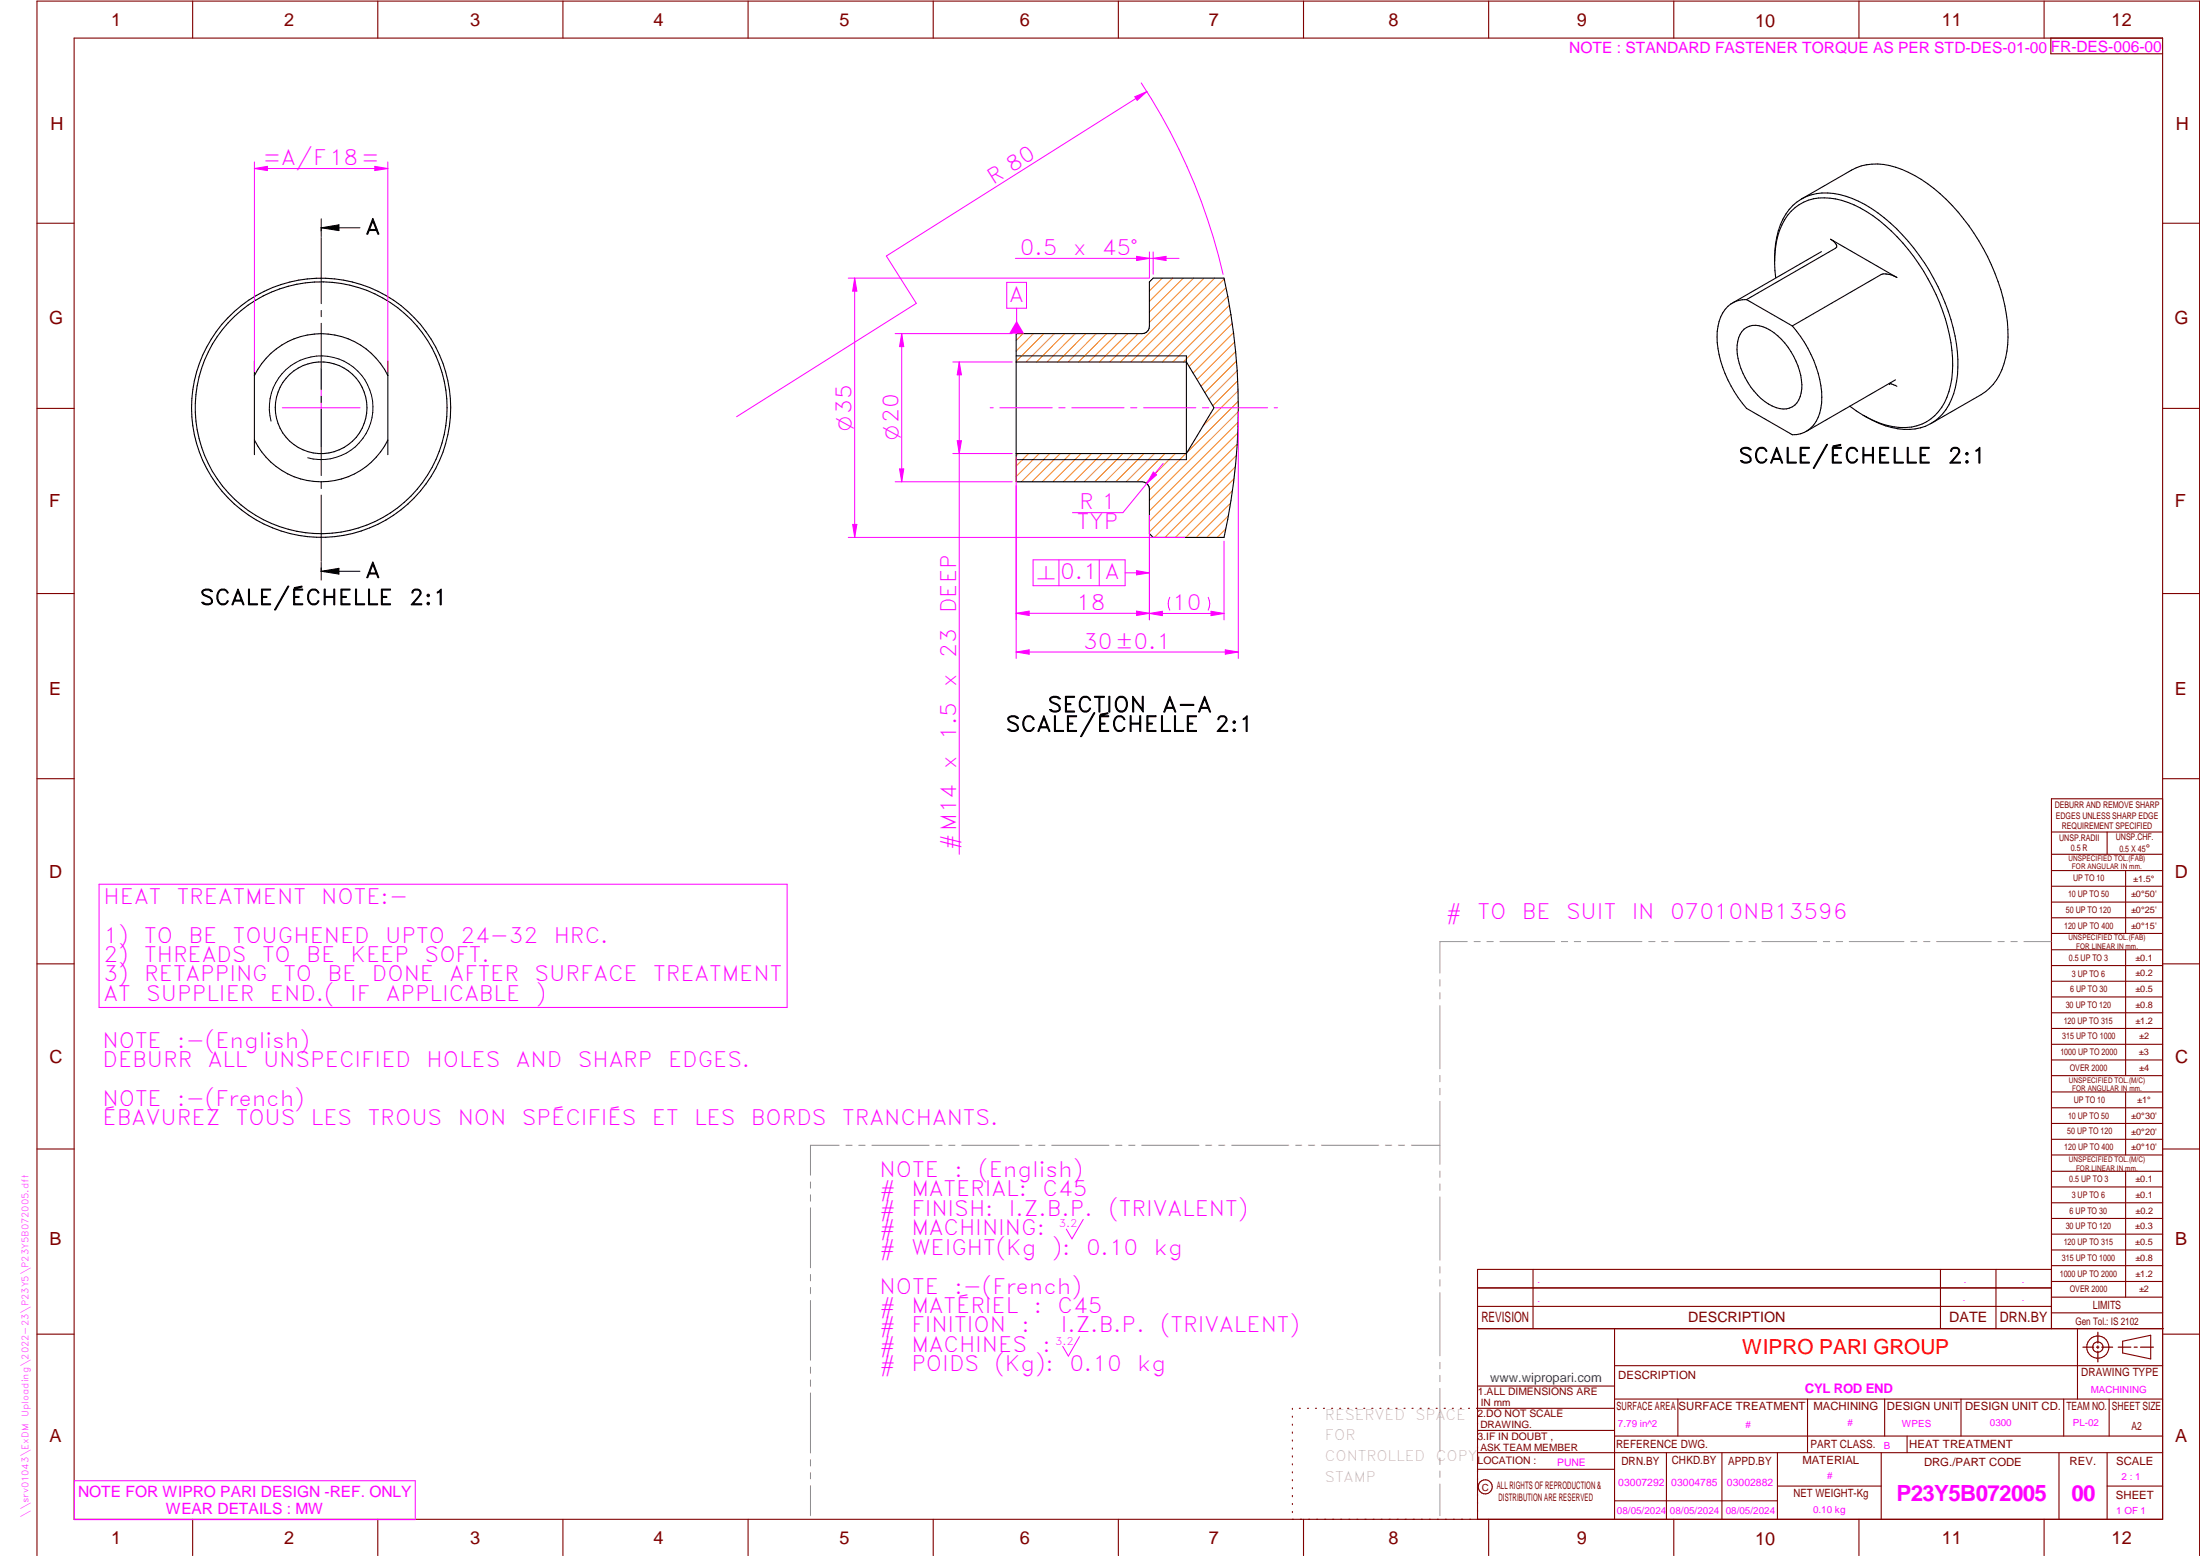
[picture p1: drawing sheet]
<svg xmlns="http://www.w3.org/2000/svg" width="594mm" height="420mm" viewBox="0 0 594 420" stroke-linecap="round" stroke-linejoin="round" font-family="sans-serif">
<g fill="none" stroke="#800000" stroke-width=".3">
<path d="M20 10.3h564v400h-564zM52 .3v10M102 .3v10M152 .3v10M202 .3v10M252 .3v10M302 .3v10M352 .3v10M402 .3v10M452 .3v10M502 .3v10M552 .3v10"/>
<path d="M553.8 10.3v4.2h30.2M10 60.3h10M584 60.3h10M10 110.3h10M584 110.3h10M10 160.3h10M584 160.3h10M10 210.3h10M584 215.7h-30v143.1M584 210.3h10M554 224.7h30M554 230.7h30"/>
<path d="M554 235.1h30M554 239.3h30M569 224.7v6M574 235.1v17M554 243.6h30M554 247.8h30M554 252.1h30M554 256.5h30M574 256.5v33.9M10 260.3h10M554 260.7h30M554 265h30"/>
<path d="M554 269.2h30M554 273.5h30M554 277.7h30M584 260.3h10M554 282h30M554 286.2h30M554 290.4h30M554 294.9h30M554 299.1h30M574 294.9v17M10 310.3h10M554 303.4h30"/>
<path d="M554 307.6h30M554 311.9h30M554 316.3h30M574 316.3v34M584 310.3h10M554 320.5h30M554 324.8h30M554 329h30M554 333.2h30M554 337.5h30M399 358.8h185.2M399 352.8h155"/>
<path d="M399 347.8h155M414 342.8v16M436 358.8v51.5M524 342.8v16M539 342.8v16M554 341.8h30M554 346h30M554 350.3h30M554 354.5h30M554 342.8h-155v67.5M561 358.8v19M10 360.3h10"/>
<path d="M399 374.3h37M436 377.8h148M453.1 377.8v10M488.1 377.8v14.5M508.9 377.8v10M529.5 377.8v10M557.3 377.8v10M569.5 377.8v10M573.2 362.2l7.6-1.6v6.3l-7.6-1.6zM584 368.8h-148M584 360.3h10M349 380.3v.3"/>
<path d="M349 382.4v.3M349 384.6v.3M349 386.7v.3M349 388.8v.3M349 391v.3M349 393.1v.3M349 395.3v.3M349 397.4v.3M349 399.5v.3M350.9 380.3h.2M353.1 380.3h.2M355.2 380.3h.3"/>
<path d="M357.4 380.3h.3M359.6 380.3h.3M361.7 380.3h.3M363.9 380.3h.3M366.1 380.3h.3M368.3 380.3h.2M370.4 380.3h.3M372.6 380.3h.3M374.8 380.3h.3M376.9 380.3h.4M379.1 380.3h.3M381.3 380.3h.3"/>
<path d="M383.4 380.3h.4M385.6 380.3h.3M387.8 380.3h.3M390 380.3h.3M392.2 380.3h.3M394.3 380.3h.3M396.5 380.3h.3M398.7 380.3h37.3M399 396.7h37M399 392.3h185M399 386.2h37M436 387.8h148"/>
<path d="M450 392.3v18M465 392.3v18M480 392.3v18M508 392.3v18M515 387.8v4.5M556 392.3v18M569 392.3v18M52 410.3v9.7M102 410.3v9.7M152 410.3v9.7M202 410.3v9.7M252 410.3v9.7"/>
<path d="M302 410.3v9.7M349 401.7v.3M349 403.8v.4M349 406v.3M349 408.1v.3M352 410.3v9.7M402 410.3v9.7M436 405.3h44M452 410.3v9.7M480 401.3h28M502 410.3v9.7M552 410.3v9.7"/>
<path d="M569 401.3h15M10 420v-419.7h584v419.7"/>
<circle cx="566.5" cy="363.7" r="1.39"/>
<circle cx="566.5" cy="363.8" r="3"/>
<circle cx="401.1" cy="401.5" r="1.9"/>
</g>
<g fill="none" stroke="#f0f" stroke-width=".27">
<path d="M86.7 99.6v21M76.2 110.1h21M267.4 110.1h.8M270 110.1h14.1M285.9 110.1h1.7M289.4 110.1h14.1M305.3 110.1h1.7M308.8 110.1h14.1M324.7 110.1h1.7M328.2 110.1h14.1M334.4 111.2v66.6M344.1 110.1h.9"/>
<path d="M274.4 123.5v54.3M274.4 176.1l3.5-.6v1.2zM292.5 329.3l-3 5.2-1.6-2.6M291.5 360.9l-3 5.3-1.5-2.6M20.1 399.8h92v10.5h-92z"/>
</g>
<g fill="none" stroke="#949494" stroke-width=".27">
<path d="M396.2 254.3h-7.4v8.5M398.1 254.3h1.6M401.5 254.3h1.8M405 254.3h14.8M421.6 254.3h1.7M425.1 254.3h1.7M428.6 254.3h14.8M445.2 254.3h1.7M448.7 254.3h1.7M452.2 254.3h14.8M468.8 254.3h1.7M472.3 254.3h1.7"/>
<path d="M475.8 254.3h14.8M492.4 254.3h1.7M495.8 254.3h1.8M499.4 254.3h14.7M516 254.3h1.6M519.4 254.3h1.8M522.9 254.3h14.8M539.5 254.3h1.7M543 254.3h1.7M546.5 254.3h7.4M388.8 264.5v1.8M388.8 268.1v1.6"/>
<path d="M388.8 271.6v17M388.8 290.4v1.7M388.8 293.9v1.7M388.8 297.4v17M218.9 319.2v1.6M226.6 309.2h-7.7v8.1M228.4 309.2h1.7M231.9 309.2h1.7M235.4 309.2h15.5M252.7 309.2h1.7M256.2 309.2h1.7M259.7 309.2h15.5"/>
<path d="M277 309.2h1.7M280.5 309.2h1.7M284 309.2h15.5M301.2 309.2h1.8M304.8 309.2h1.7M308.3 309.2h15.5M325.5 309.2h1.7M329.1 309.2h1.6M332.6 309.2h15.4M349.8 309.2h1.7M353.3 309.2h1.7M356.8 309.2h15.5"/>
<path d="M374.1 309.2h1.7M377.6 309.2h1.7M381.1 309.2h7.7M388.8 316.2v1.7M388.8 319.7v1.7M218.9 322.6v1.8M218.9 326.1v16.2M388.8 323.2v17.1M218.9 344.1v1.8M218.9 347.6v1.7M218.9 351.2v16.1M388.8 342.1v1.6"/>
<path d="M388.8 345.6v1.7M388.8 349v17.1M218.9 369.1v1.7M218.9 372.6v1.8M218.9 376.1v16.2M388.8 367.9v1.7M388.8 371.4v1.7M388.8 374.9v17M218.9 394.1v1.8M218.9 397.6v1.7M388.8 393.7v1.7M388.8 397.2v1.7"/>
<path d="M218.9 401.2v8.1M388.8 400.7v8.6"/>
</g>
<path d="M566.5 359.7v3M562.5 363.8h2.9M566.1 363.8h.7M566.5 363.4v.7M566.5 364.9v2.8M567.6 363.8h2.9M572 363.8h3.4M576.3 363.8h.8M578 363.8h3.5" fill="none" stroke="#800000" stroke-width=".34"/>
<g fill="none" stroke="#000" stroke-width=".3">
<path d="M68.7 97.5v25.3M104.7 97.5v25.3M274.4 97.7h46l7.4 12.4-7.4 12.4h-46M274.4 90.1h34a1.97 1.97 0 0 0 2-2v-12l1-1h19.1a161 161 0 0 1 0 70h-19.1l-1-1v-12a2.03 2.03 0 0 0-2-2h-34zM320.4 96.1v28M104.7 118.8a20 20 0 0 1-18 11.3 20 20 0 0 1-18-11.3M104.7 101.4a20 20 0 0 0-18-11.3 20 20 0 0 0-18 11.3"/>
<circle cx="86.7" cy="110.1" r="35"/>
<circle cx="86.7" cy="110.1" r="12.4"/>
<circle cx="86.7" cy="110.1" r="34"/>
</g>
<g fill="none" stroke="#000" stroke-width=".27">
<path d="M86.7 59.1v4.8M86.7 64.1v17.9M86.7 61.5h10.5M86.7 61.5l4.8-.8v1.6zM86.7 83.8v1.7M86.7 87.3v17.9M274.4 96.1h46M73.2 113.7a14 14 0 0 1 12.3-17.5 14 14 0 0 1 15.1 15.1 14 14 0 0 1-17.5 12.3M86.7 107v1.7M86.7 110.5v17.9M86.7 130.2v1.7M86.7 133.7v17.9"/>
<path d="M274.4 124.1h46M86.7 154.3l4.8-.8v1.5zM86.7 151.8v4.8M86.7 154.3h10.5"/>
</g>
<path d="M86.7 61.5l4.8-.8v1.6zM86.7 154.3l4.8-.8v1.5z" fill="#000"/>
<g fill="none" stroke="#ff8000" stroke-width=".27">
<path d="M313.9 75.1l-3.5 3.5M316.7 75.1l-6.3 6.3M319.5 75.1l-9.1 9.1M322.3 75.1l-11.9 11.9M325.2 75.1l-22.7 22.6M328 75.1l-22.6 22.6M330.6 75.4l-22.4 22.3M331 77.7l-20 20M276.2 90.1l-1.8 1.8M279.1 90.1l-4.7 4.7M281.9 90.1l-7.5 7.5M284.7 90.1l-7.6 7.6"/>
<path d="M287.5 90.1l-7.6 7.6M290.4 90.1l-7.7 7.6M293.2 90.1l-7.6 7.6M296 90.1l-7.6 7.6M298.9 90.1l-7.7 7.6M301.7 90.1l-7.7 7.6M304.5 90.1l-7.6 7.6M307.3 90.1l-7.6 7.6M331.5 80.1l-17.6 17.6M332 82.4l-15.3 15.3M332.4 84.9l-12.9 12.8M332.7 87.3l-11.6 11.6"/>
<path d="M333.1 89.8l-10.9 10.9M333.4 92.3l-10.1 10.2M333.7 94.9l-9.4 9.4M333.9 97.5l-8.5 8.5M334 100.2l-7.6 7.6M334.1 119.9l-23.7 23.7M334.2 102.8l-6.7 6.8M334.2 117l-23.8 23.8M334.3 105.5l-9.4 9.4M334.3 114l-23.9 24M334.4 108.3l-13.7 13.7M334.4 111.2l-24 23.9"/>
<path d="M274.9 122.5l-.5 .6M277.8 122.5l-3.4 3.4M280.6 122.5l-6.2 6.2M283.5 122.5l-7.7 7.6M286.3 122.5l-7.7 7.6M289.1 122.5l-7.6 7.6M291.9 122.5l-7.6 7.6M294.8 122.5l-7.7 7.6M297.6 122.5l-7.6 7.6M300.4 122.5l-7.6 7.6M303.2 122.5l-7.6 7.6M306.1 122.5l-7.7 7.6"/>
<path d="M308.9 122.5l-7.6 7.6M311.7 122.5l-7.6 7.6M314.6 122.5l-7.6 7.6M317.4 122.5l-8 7.9M320.2 122.5l-9.8 9.8M331.7 139.3l-5.8 5.8M332.3 135.8l-9.3 9.3M332.8 132.5l-12.6 12.6M333.2 129.3l-15.8 15.8M333.6 126.1l-19 19M333.9 123l-22.2 22.1M331 142.8l-2.3 2.3"/>
</g>
<path d="M274.4 176.1l3.5-.6v1.2z" fill="#f0f"/>
<path d="M330.9 175.5l3.5 .6-3.5 .6z" fill="none" stroke="#f0f" stroke-width=".27"/>
<path d="M330.9 175.5l3.5 .6-3.5 .6z" fill="#f0f"/>
<path d="M274.4 131.1v36.2M310.4 139.1v28.2M274.4 176.1h60M274.4 165.6l3.5-.6v1.2z" fill="none" stroke="#f0f" stroke-width=".27"/>
<path d="M274.4 165.6l3.5-.6v1.2z" fill="#f0f"/>
<path d="M306.9 165l3.5 .6-3.5 .6z" fill="none" stroke="#f0f" stroke-width=".27"/>
<path d="M306.9 165l3.5 .6-3.5 .6z" fill="#f0f"/>
<path d="M311.4 127.5l.9 .7-2.6 2.4zM314.1 125.1l-10.9 13.3h-13.6M274.4 165.6h36" fill="none" stroke="#f0f" stroke-width=".27"/>
<path d="M311.4 127.5l.9 .7-2.6 2.4z" fill="#f0f"/>
<path d="M257.3 97.7h16M259 97.7l.6 3.5h-1.1zM257.3 122.5h16" fill="none" stroke="#f0f" stroke-width=".27"/>
<path d="M259 97.7l.6 3.5h-1.1z" fill="#f0f"/>
<path d="M258.5 119h1.1l-.6 3.5z" fill="none" stroke="#f0f" stroke-width=".27"/>
<path d="M258.5 119h1.1l-.6 3.5z" fill="#f0f"/>
<path d="M241.7 90.1h31.6M259 97.7v133M241.7 130.1h31.6M242.9 126.6h1.1l-.5 3.5z" fill="none" stroke="#f0f" stroke-width=".27"/>
<path d="M242.9 126.6h1.1l-.5 3.5z" fill="#f0f"/>
<path d="M243.5 90.1l.5 3.5h-1.1z" fill="none" stroke="#f0f" stroke-width=".27"/>
<path d="M243.5 90.1l.5 3.5h-1.1z" fill="#f0f"/>
<path d="M229.1 75.1h81.2M230.8 75.1l.6 3.5h-1.2zM243.5 90.1v40M229.1 145.1h90.8" fill="none" stroke="#f0f" stroke-width=".27"/>
<path d="M230.8 75.1l.6 3.5h-1.2z" fill="#f0f"/>
<path d="M230.2 141.6h1.2l-.6 3.5z" fill="none" stroke="#f0f" stroke-width=".27"/>
<path d="M230.2 141.6h1.2l-.6 3.5z" fill="#f0f"/>
<path d="M230.8 75.1v70M274.5 83.2v6.9" fill="none" stroke="#f0f" stroke-width=".27"/>
<path d="M274.5 86.6l2.1 3.5h-4.1z" fill="#f0f"/>
<path d="M271.9 76.2h5.3v7h-5.3zM303.8 154.7h6.6" fill="none" stroke="#f0f" stroke-width=".27"/>
<path d="M306.9 154.1l3.5 .6-3.5 .5z" fill="#f0f"/>
<path d="M68.7 43.7v56.6M68.7 45.5l3.5-.6v1.2zM104.7 43.7v56.6M279 151.2h24.8v7h-24.8zM286 151.2v7M296.8 151.2v7M306.9 154.1l3.5 .6-3.5 .5z" fill="none" stroke="#f0f" stroke-width=".27"/>
<g fill="none" stroke="#000" stroke-width=".3">
<path d="M486.5 53.7a14.7 14.7 0 0 0-6.7 10.3l-.3 1.8-.3 4.8M486.5 53.7a15.3 15.3 0 0 1 13.7-.1 45.4 45.4 0 0 1 19.5 17.4 52.1 52.1 0 0 1 9 28.1 18.9 18.9 0 0 1-5.2 13.7 14 14 0 0 1-14.4 2.2l-3.4-1.5-2.4-1.3M486.5 53.7l13.5-7.8a15.4 15.4 0 0 1 13.6-.1 44.8 44.8 0 0 1 19.5 17.2 52.6 52.6 0 0 1 9.1 28 20.5 20.5 0 0 1-3.9 12.8l-2.1 1.9-1.2 .9-13.5 7.7M479.5 75.1a23.4 23.4 0 0 1 3.2-17 12.5 12.5 0 0 1 13-4.4 32.9 32.9 0 0 1 16.6 10.2 54.1 54.1 0 0 1 15 32.7 22.4 22.4 0 0 1-3 13.4 12.2 12.2 0 0 1-12.8 5.3 26.9 26.9 0 0 1-12-5.6M491.9 67.9l-24.1 13.9M471 88.9a5.9 5.9 0 0 1 7.1 .3 19.2 19.2 0 0 1 8.4 15.9 5.1 5.1 0 0 1-5 5.3 13.5 13.5 0 0 1-9.5-7.1 15.3 15.3 0 0 1-2.5-12.2l.9-1.6zM471.6 80.9l24.2-14.1a1.65 1.65 0 0 0-1.1-1.9l-.4-.3 17.9 10.3a5.8 5.8 0 0 0-4.2-.8l-24 13.9M471.6 80.9a7.3 7.3 0 0 0-7.4 5.9 23.5 23.5 0 0 0 2.4 15.8l.8 1.6a33 33 0 0 0 4.2 6.1l12.4 7.1a7.7 7.7 0 0 0 7.7-7.2 26.6 26.6 0 0 0-4.5-17.8l-3.2-4.4M471.6 80.9l12.4 7.1M510.2 103.5h.1M510.3 103.5l1.9 .8M510.3 103.5h.1"/>
<path d="M511.8 102.6l-24 13.9"/>
</g>
<path d="M68.7 45.5l3.5-.6v1.2z" fill="#f0f"/>
<path d="M101.2 44.9l3.5 .6-3.5 .6z" fill="none" stroke="#f0f" stroke-width=".27"/>
<path d="M101.2 44.9l3.5 .6-3.5 .6z" fill="#f0f"/>
<path d="M68.7 45.5h36M306.9 69.2l3.5 .6-3.5 .6zM310.4 68v7.1M311.4 68v6" fill="none" stroke="#f0f" stroke-width=".27"/>
<path d="M306.9 69.2l3.5 .6-3.5 .6z" fill="#f0f"/>
<path d="M311.4 69.8l3.5-.6v1.2z" fill="none" stroke="#f0f" stroke-width=".27"/>
<path d="M311.4 69.8l3.5-.6v1.2z" fill="#f0f"/>
<path d="M274.2 69.8h44.2M310.4 145.2v22.2M330.5 146.1v21.3M310.4 165.7l3.5-.6v1.1zM315.9 161.3a3.8 3.8 0 0 0 0 3.5M326.3 161.3a3.8 3.8 0 0 1 0 3.5" fill="none" stroke="#f0f" stroke-width=".27"/>
<path d="M310.4 165.7l3.5-.6v1.1z" fill="#f0f"/>
<path d="M327 165.1l3.5 .6-3.5 .5z" fill="none" stroke="#f0f" stroke-width=".27"/>
<path d="M327 165.1l3.5 .6-3.5 .5z" fill="#f0f"/>
<path d="M306.4 26.1l3.3-1.4-2.6 2.4zM308.2 22.4a159.6 159.6 0 0 1 22.1 51.7M309.7 24.7l-70.4 44.4 8.1 12.8-48.5 30.6M310.4 165.7h20.1M26.7 238.8h185.8v33.2h-185.8z" fill="none" stroke="#f0f" stroke-width=".27"/>
<path d="M306.4 26.1l3.3-1.4-2.6 2.4z" fill="#f0f"/>
<g font-size="6" fill="#f0f">
<text x="512.1" y="405.2">P23Y5B072005</text>
<text x="559.4" y="405.2">00</text>
</g>
<g font-size="5.7" fill="#f0f">
<text x="71" y="44.6">=A/F18=</text>
<text x="268.2" y="49.9" transform="rotate(-32 268.2 49.9)">R 80</text>
<text x="275.4" y="68.9">0.5</text>
<text x="289.8" y="68.9">x</text>
<text x="297.5" y="68.9">45°</text>
<text x="272.5" y="81.5">A</text>
<text x="291.4" y="137.5">R 1</text>
<text x="290.8" y="142.8">TYP</text>
<text x="286.3" y="156.4">0.1 A</text>
<text x="258.2" y="165.6" transform="rotate(-90 258.2 165.6)">DEEP</text>
<text x="290.6" y="164.7">18</text>
<text x="316.5" y="164.8">10</text>
<text x="258.2" y="177.6" transform="rotate(-90 258.2 177.6)">23</text>
<text x="292.5" y="175.2">30±0.1</text>
<text x="258.2" y="185.4" transform="rotate(-90 258.2 185.4)">x</text>
<text x="258.2" y="199.8" transform="rotate(-90 258.2 199.8)">1.5</text>
<text x="258.2" y="207.6" transform="rotate(-90 258.2 207.6)">x</text>
<text x="258.2" y="229.4" transform="rotate(-90 258.2 229.4)">#M14</text>
<text x="28" y="244">HEAT</text>
<text x="47.7" y="244">TREATMENT</text>
<text x="86.8" y="244">NOTE:-</text>
<text x="390.4" y="248.3">#</text>
<text x="399" y="248.3">TO</text>
<text x="410.9" y="248.3">BE</text>
<text x="422.9" y="248.3">SUIT</text>
<text x="440.6" y="248.3">IN</text>
<text x="451" y="248.3">07010NB13596</text>
<text x="28" y="254.5">1)</text>
<text x="38.9" y="254.5">TO</text>
<text x="50.9" y="254.5">BE</text>
<text x="62.9" y="254.5">TOUGHENED</text>
<text x="104" y="254.5">UPTO</text>
<text x="124.4" y="254.5">24-32</text>
<text x="149.5" y="254.5">HRC.</text>
<text x="28" y="259.8">2)</text>
<text x="38.9" y="259.8">THREADS</text>
<text x="70.8" y="259.8">TO</text>
<text x="82.7" y="259.8">BE</text>
<text x="94.7" y="259.8">KEEP</text>
<text x="114.7" y="259.8">SOFT.</text>
<text x="28" y="265">3)</text>
<text x="38.9" y="265">RETAPPING</text>
<text x="76.5" y="265">TO</text>
<text x="88.4" y="265">BE</text>
<text x="100.4" y="265">DONE</text>
<text x="121.4" y="265">AFTER</text>
<text x="144.4" y="265">SURFACE</text>
<text x="176.4" y="265">TREATMENT</text>
<text x="28" y="270.3">AT</text>
<text x="39.5" y="270.3">SUPPLIER</text>
<text x="72.9" y="270.3">END.(</text>
<text x="94.5" y="270.3">IF</text>
<text x="104.2" y="270.3">APPLICABLE</text>
<text x="144.7" y="270.3">)</text>
<text x="27.7" y="282.9">NOTE</text>
<text x="47.9" y="282.9">:-(English)</text>
<text x="27.7" y="288.1">DEBURR</text>
<text x="56.1" y="288.1">ALL</text>
<text x="71" y="288.1">UNSPECIFIED</text>
<text x="115.2" y="288.1">HOLES</text>
<text x="139.3" y="288.1">AND</text>
<text x="156" y="288.1">SHARP</text>
<text x="180.4" y="288.1">EDGES.</text>
<text x="27.7" y="298.6">NOTE</text>
<text x="47.9" y="298.6">:-(French)</text>
<text x="27.7" y="303.9">ÉBAVUREZ</text>
<text x="63.7" y="303.9">TOUS</text>
<text x="84" y="303.9">LES</text>
<text x="99.3" y="303.9">TROUS</text>
<text x="123.6" y="303.9">NON</text>
<text x="141" y="303.9">SPÉCIFIÉS</text>
<text x="176" y="303.9">ET</text>
<text x="187.4" y="303.9">LES</text>
<text x="202.8" y="303.9">BORDS</text>
<text x="227.4" y="303.9">TRANCHANTS.</text>
<text x="237.5" y="317.8">NOTE</text>
<text x="257.7" y="317.8">:</text>
<text x="264.1" y="317.8">(English)</text>
<text x="237.5" y="323">#</text>
<text x="246.1" y="323">MATERIAL:</text>
<text x="281.5" y="323">C45</text>
<text x="237.5" y="328.3">#</text>
<text x="246.1" y="328.3">FINISH:</text>
<text x="272.4" y="328.3">I.Z.B.P.</text>
<text x="299.3" y="328.3">(TRIVALENT)</text>
<text x="237.5" y="333.5">#</text>
<text x="246.1" y="333.5">MACHINING:</text>
<text x="237.5" y="338.8">#</text>
<text x="246.1" y="338.8">WEIGHT(Kg</text>
<text x="284" y="338.8">):</text>
<text x="293.3" y="338.8">0.10</text>
<text x="311.6" y="338.8">kg</text>
<text x="237.5" y="349.3">NOTE</text>
<text x="257.7" y="349.3">:-(French)</text>
<text x="237.5" y="354.5">#</text>
<text x="237.5" y="359.8">#</text>
<text x="246.1" y="354.5">MATÉRIEL</text>
<text x="246.1" y="359.8">FINITION</text>
<text x="275.8" y="359.8">:</text>
<text x="279.2" y="354.5">:</text>
<text x="285.6" y="354.5">C45</text>
<text x="286.4" y="359.8">I.Z.B.P.</text>
<text x="313.3" y="359.8">(TRIVALENT)</text>
<text x="237.5" y="365">#</text>
<text x="246.1" y="365">MACHINES</text>
<text x="281.5" y="365">:</text>
<text x="237.5" y="370.3">#</text>
<text x="246.1" y="370.3">POIDS</text>
<text x="268.5" y="370.3">(Kg):</text>
<text x="288.8" y="370.3">0.10</text>
<text x="307.1" y="370.3">kg</text>
</g>
<g font-size="5.7">
<text x="98.7" y="63.2">A</text>
<text x="469.4" y="125.1">SCALE/ÉCHELLE</text>
<text x="526" y="125.1">2:1</text>
<text x="98.7" y="156">A</text>
<text x="53.9" y="163.3">SCALE/ÉCHELLE</text>
<text x="110.5" y="163.3">2:1</text>
<text x="271.6" y="197.5">SCALE/ÉCHELLE</text>
<text x="282.9" y="192.3">SECTION</text>
<text x="313.9" y="192.3">A-A</text>
<text x="328.1" y="197.5">2:1</text>
</g>
<text font-size="5.6" fill="#f00" x="470.5" y="365.5">WIPRO PARI GROUP</text>
<g font-size="5.4" fill="#f0f">
<text x="229.9" y="116.4" transform="rotate(-90 229.9 116.4)">O35</text>
<text x="242.6" y="118.8" transform="rotate(-90 242.6 118.8)">O20</text>
<text x="280" y="156.4">n</text>
</g>
<g font-size="4.9" fill="#800000">
<text x="30" y="6.9">1</text>
<text x="76.7" y="6.9">2</text>
<text x="127" y="6.9">3</text>
<text x="176.5" y="6.9">4</text>
<text x="226.7" y="6.9">5</text>
<text x="275.4" y="6.9">6</text>
<text x="326.4" y="6.9">7</text>
<text x="375" y="6.9">8</text>
<text x="425.8" y="6.9">9</text>
<text x="473.9" y="7.3">10</text>
<text x="524.3" y="6.9">11</text>
<text x="570.2" y="6.9">12</text>
<text x="13.6" y="35.1">H</text>
<text x="587.6" y="35.1">H</text>
<text x="13.2" y="87.5">G</text>
<text x="587.2" y="87.5">G</text>
<text x="13.2" y="137">F</text>
<text x="587.2" y="137">F</text>
<text x="13.2" y="187.6">E</text>
<text x="587.2" y="187.6">E</text>
<text x="13.2" y="237">D</text>
<text x="587.2" y="237">D</text>
<text x="13.4" y="287.1">C</text>
<text x="587.4" y="287.1">C</text>
<text x="13.4" y="336.2">B</text>
<text x="587.4" y="336.2">B</text>
<text x="13.4" y="389.3">A</text>
<text x="587.4" y="389.3">A</text>
<text x="30" y="416.9">1</text>
<text x="76.7" y="416.9">2</text>
<text x="127" y="416.9">3</text>
<text x="176.5" y="416.9">4</text>
<text x="226.7" y="416.9">5</text>
<text x="275.4" y="416.9">6</text>
<text x="326.4" y="416.9">7</text>
<text x="375" y="416.9">8</text>
<text x="425.8" y="416.9">9</text>
<text x="473.9" y="417.3">10</text>
<text x="524.3" y="416.9">11</text>
<text x="570.2" y="416.9">12</text>
</g>
<g font-size="4.2" fill="#f0f">
<text x="423.7" y="14.3">NOTE : STANDARD FASTENER TORQUE AS PER STD-DES-01-00</text>
<text x="553.8" y="14">FR-DES-006-00</text>
<text x="21.1" y="404.3">NOTE FOR WIPRO PARI DESIGN -REF. ONLY</text>
<text x="44.8" y="408.8">WEAR DETAILS : MW</text>
</g>
<g font-size="3.9" fill="#800000">
<text x="400" y="357.1">REVISION</text>
<text x="455.9" y="357.1">DESCRIPTION</text>
<text x="526.4" y="357.1">DATE</text>
<text x="540" y="357.1">DRN.BY</text>
</g>
<g font-size="3.9" fill="#c0c0c0">
<text x="357.8" y="383.3">RESERVED</text>
<text x="382.3" y="383.3">SPACE</text>
<text x="357.8" y="388.9">FOR</text>
<text x="357.8" y="394.5">CONTROLLED</text>
<text x="387.8" y="394.5">COPY</text>
<text x="357.8" y="400">STAMP</text>
</g>
<text font-size="3.6" fill="#f0f" x="487.4" y="376.1">CYL ROD END</text>
<text font-size="3.5" fill="#00f" x="402.4" y="373.3">www.wipropari.com</text>
<g font-size="3.1" fill="#800000">
<text x="565.1" y="353.5">LIMITS</text>
<text x="562" y="371.7">DRAWING TYPE</text>
<text x="437" y="372.3">DESCRIPTION</text>
<text x="436.5" y="380.8">SURFACE AREA</text>
<text x="453.3" y="380.8">SURFACE TREATMENT</text>
<text x="489.7" y="380.8">MACHINING</text>
<text x="509.5" y="380.8">DESIGN UNIT</text>
<text x="530.6" y="380.8">DESIGN UNIT CD.</text>
<text x="558" y="380.6">TEAM NO.</text>
<text x="570.3" y="380.7">SHEET SIZE</text>
<text x="575.6" y="386.1">A2</text>
<text x="436.4" y="391.1">REFERENCE DWG.</text>
<text x="437.8" y="395.5">DRN.BY</text>
<text x="451.4" y="395.4">CHKD.BY</text>
<text x="466.6" y="395.5">APPD.BY</text>
<text x="486.7" y="395.4">MATERIAL</text>
<text x="488.9" y="390.9">PART CLASS.</text>
<text x="515.6" y="390.9">HEAT TREATMENT</text>
<text x="519.6" y="395.9">DRG./PART CODE</text>
<text x="558.9" y="395.5">REV.</text>
<text x="571.4" y="395.6">SCALE</text>
<text x="484.3" y="404.2">NET WEIGHT-Kg</text>
<text x="571.4" y="404.7">SHEET</text>
</g>
<text font-size="3" fill="#800000" x="579.5" y="230.1">°</text>
<g font-size="2.8" fill="#f0f">
<text x="285.9" y="331.4">3.2</text>
<text x="284.9" y="363.1">3.2</text>
<text x="420.5" y="396">PUNE</text>
<text x="437" y="401.2">03007292</text>
<text x="451.3" y="401.2">03004785</text>
<text x="466.3" y="401.2">03002882</text>
</g>
<g font-size="2.8" fill="#800000">
<text x="560.4" y="357.7">Gen Tol.: IS 2102</text>
<text x="399.1" y="376.6">1.ALL DIMENSIONS ARE</text>
<text x="399" y="382.7">2.DO NOT SCALE</text>
<text x="399" y="388.7">3.IF IN DOUBT ,</text>
<text x="399" y="395.4">LOCATION :</text>
<text x="404.2" y="402">ALL RIGHTS OF REPRODUCTION &amp;</text>
<text x="404.7" y="405.4">DISTRIBUTION ARE RESERVED</text>
</g>
<g font-size="2.7" fill="#f0f">
<text x="564.6" y="376.2">MACHINING</text>
<text x="436.9" y="385.4">7.79 in^2</text>
<text x="471.4" y="385.5">#</text>
<text x="498.9" y="385">#</text>
<text x="513.6" y="385.3">WPES</text>
<text x="537.3" y="385.1">0300</text>
<text x="559.7" y="385.1">PL-02</text>
<text x="508.7" y="391.2">B</text>
<text x="493.4" y="399.5">#</text>
<text x="572.8" y="399.7">2 : 1</text>
<text x="436.6" y="408.7">08/05/2024</text>
<text x="450.9" y="408.8">08/05/2024</text>
<text x="466" y="408.9">08/05/2024</text>
<text x="489.6" y="408.5">0.10 kg</text>
<text x="571.4" y="408.7">1 OF 1</text>
</g>
<g font-size="2.7" fill="#800000">
<text x="399.9" y="379.7">IN mm</text>
<text x="399.7" y="385.7">DRAWING.</text>
<text x="399.7" y="391.8">ASK TEAM MEMBER</text>
<text x="400.1" y="402.5">C</text>
</g>
<g font-size="2.5" fill="#800000">
<text x="554.9" y="218.3">DEBURR AND REMOVE SHARP</text>
<text x="555.2" y="221">EDGES UNLESS SHARP EDGE</text>
<text x="556.1" y="227.1">UNSP.RADII</text>
<text x="556.8" y="223.8">REQUIREMENT SPECIFIED</text>
<text x="571.4" y="226.9">UNSP.CHF.</text>
<text x="559.2" y="229.9">0.5 R</text>
<text x="572.3" y="230.1">0.5 X 45</text>
<text x="559.8" y="238">UP TO 10</text>
<text x="576.1" y="238.1">±1.5°</text>
<text x="558.5" y="242.2">10 UP TO 50</text>
<text x="575.5" y="242.3">±0°50'</text>
<text x="557.4" y="250.7">120 UP TO 400</text>
<text x="557.9" y="246.5">50 UP TO 120</text>
<text x="575.5" y="250.7">±0°15'</text>
<text x="575.5" y="246.5">±0°25'</text>
<text x="558.7" y="259.4">0.5 UP TO 3</text>
<text x="559.5" y="263.7">3 UP TO 6</text>
<text x="576.6" y="263.6">±0.2</text>
<text x="576.6" y="259.4">±0.1</text>
<text x="559" y="267.9">6 UP TO 30</text>
<text x="576.6" y="267.9">±0.5</text>
<text x="557.8" y="272.2">30 UP TO 120</text>
<text x="576.6" y="272.2">±0.8</text>
<text x="556.9" y="280.7">315 UP TO 1000</text>
<text x="557.3" y="276.4">120 UP TO 315</text>
<text x="576.6" y="276.4">±1.2</text>
<text x="577.7" y="280.7">±2</text>
<text x="556.4" y="284.9">1000 UP TO 2000</text>
<text x="577.6" y="284.9">±3</text>
<text x="558.9" y="289.2">OVER 2000</text>
<text x="577.7" y="289.3">±4</text>
<text x="560" y="297.9">UP TO 10</text>
<text x="577.1" y="297.9">±1°</text>
<text x="558.5" y="302.1">10 UP TO 50</text>
<text x="575.5" y="302.1">±0°30'</text>
<text x="557.4" y="310.6">120 UP TO 400</text>
<text x="558.2" y="306.3">50 UP TO 120</text>
<text x="575.5" y="310.6">±0°10'</text>
<text x="575.5" y="306.4">±0°20'</text>
<text x="558.8" y="319.2">0.5 UP TO 3</text>
<text x="559.4" y="323.4">3 UP TO 6</text>
<text x="576.6" y="319.2">±0.1</text>
<text x="576.6" y="323.5">±0.1</text>
<text x="558.9" y="327.7">6 UP TO 30</text>
<text x="576.7" y="327.7">±0.2</text>
<text x="557.8" y="332">30 UP TO 120</text>
<text x="576.6" y="332">±0.3</text>
<text x="556.8" y="340.5">315 UP TO 1000</text>
<text x="557.3" y="336.3">120 UP TO 315</text>
<text x="576.6" y="336.3">±0.5</text>
<text x="576.6" y="340.5">±0.8</text>
<text x="556.2" y="344.7">1000 UP TO 2000</text>
<text x="576.6" y="344.7">±1.2</text>
<text x="558.9" y="349">OVER 2000</text>
<text x="577.6" y="349">±2</text>
</g>
<g font-size="2.5" fill="#f0f">
<text x="415.2" y="346.4">.</text>
<text x="530.3" y="346.5">.</text>
<text x="545.9" y="346.4">.</text>
<text x="415.2" y="351.5">.</text>
<text x="530" y="351.3">.</text>
<text x="545.9" y="351.4">.</text>
</g>
<g font-size="2.4" fill="#f0f">
<text x="7.7" y="382.7" transform="rotate(-90 7.7 382.7)">Uploading\2022-23\P23Y5\P23Y5B072005.dft</text>
<text x="7.7" y="409.8" transform="rotate(-90 7.7 409.8)">\\srv01043\ExDM</text>
</g>
<g font-size="2.1" fill="#800000">
<text x="558.5" y="232.4">UNSPECIFIED TOL.(FAB)</text>
<text x="559.5" y="234.7">FOR ANGULAR IN mm.</text>
<text x="558.6" y="253.9">UNSPECIFIED TOL.(FAB)</text>
<text x="560.7" y="256.3">FOR LINEAR IN mm.</text>
<text x="558.7" y="292.3">UNSPECIFIED TOL.(M/C)</text>
<text x="559.6" y="294.7">FOR ANGULAR IN mm.</text>
<text x="558.7" y="313.7">UNSPECIFIED TOL.(M/C)</text>
<text x="560.6" y="316.1">FOR LINEAR IN mm.</text>
</g>
</svg>
